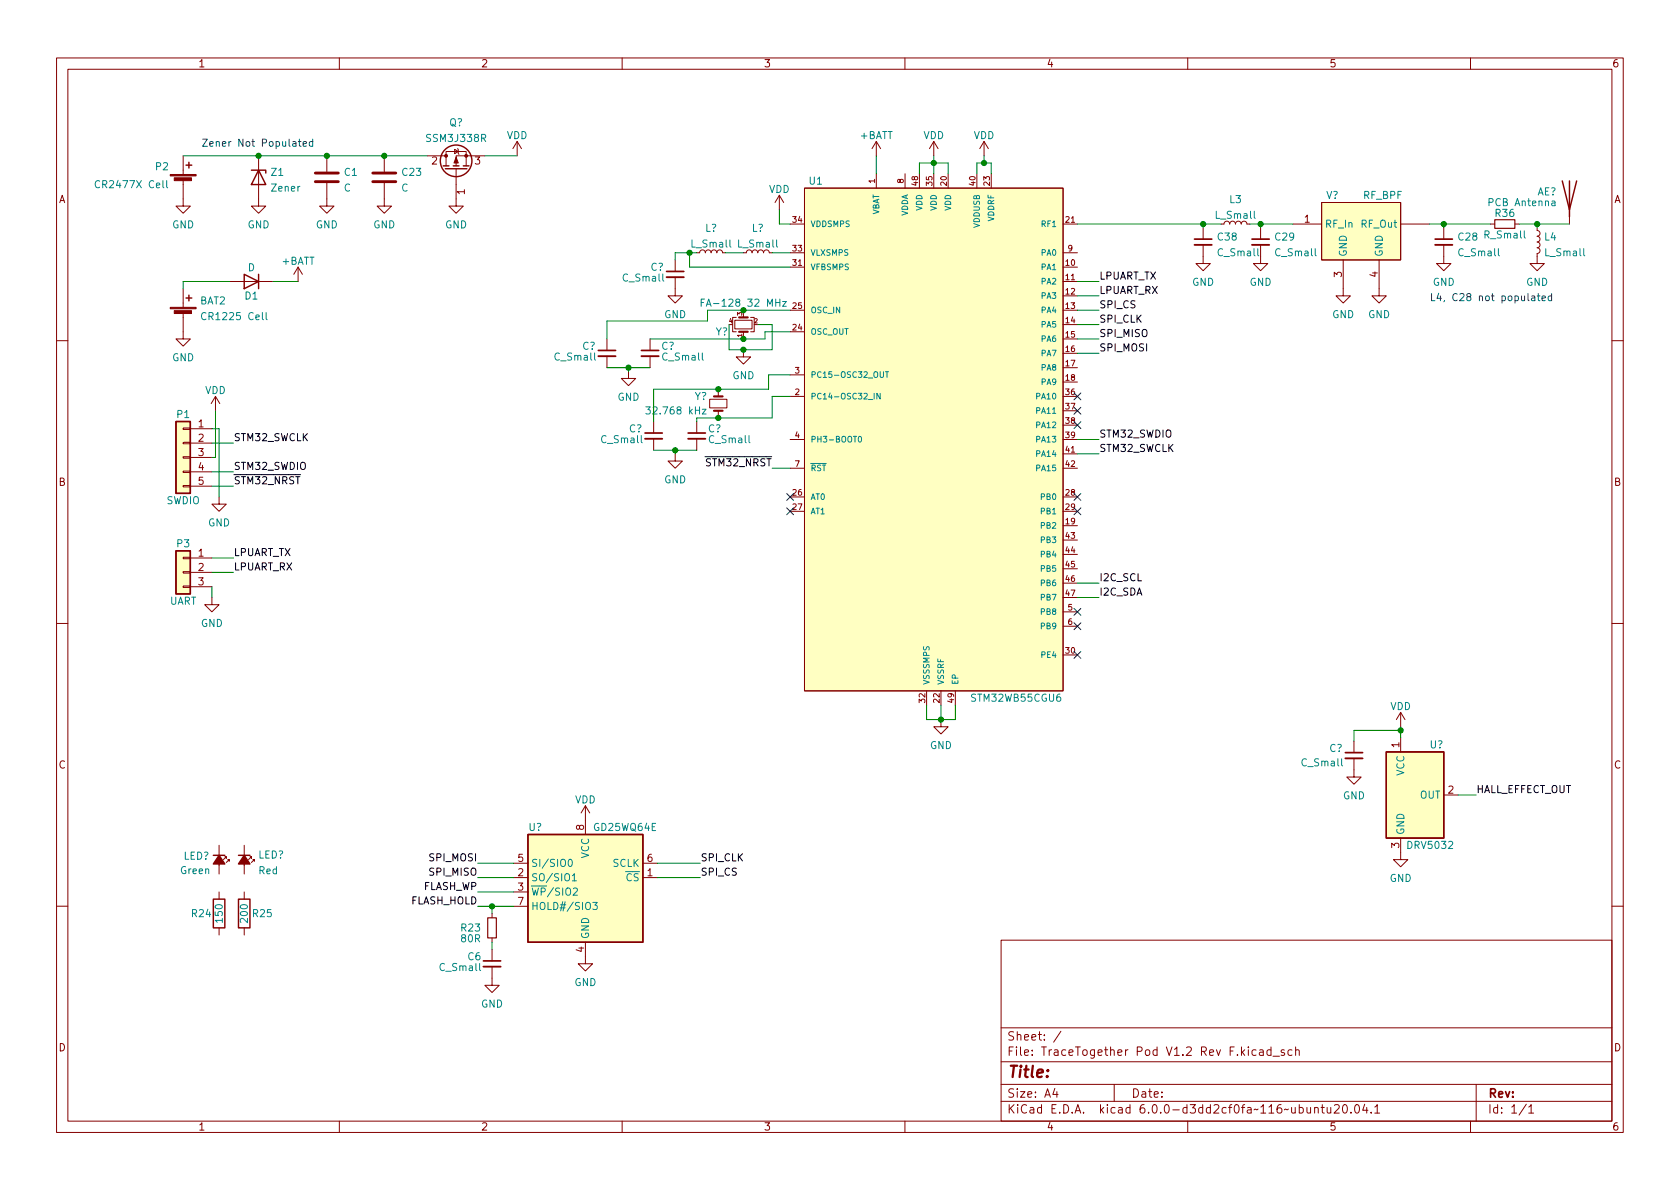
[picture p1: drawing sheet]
<svg xmlns="http://www.w3.org/2000/svg" width="297mm" height="210mm" viewBox="0 0 297 210" stroke-linecap="round" stroke-linejoin="round" font-family="sans-serif">
<g fill="none" stroke="#840000" stroke-width=".18">
<path d="M10 10.2h277v190.1h-277zM12 12.2h273v186.1h-273zM60 10.2v2M110 10.2v2M160 10.2v2M210 10.2v2M260 10.2v2M32.4 31.9v4.5h1.3l-1.3 1.3-1.3-1.3h1.3M32.4 27.6v3.3M45.7 27.6v8.8h1.3l-1.3 1.3-1.3-1.3h1.3M57.8 32.4v4h1.3l-1.3 1.3-1.3-1.3h1.3M57.8 27.6v2.7"/>
<path d="M67.9 32.4v4h1.3l-1.3 1.3-1.2-1.3h1.2M67.9 27.6v2.7M75.6 27.6h3.3M78.9 29.3v-2.5h3.5v2.5M80.4 26.4l.6 .4-.6 .4zM80.6 29.8v6.6h1.3l-1.3 1.3-1.2-1.3h1.2M80.9 26.3l.1 .1v.8l.2 .1M85.7 27.6h-5.1v1.7M91.4 25l-.7 1.3M91.4 25v2.6M91.4 25l.8 1.3M137.8 34.5l-.8 1.3"/>
<path d="M137.8 34.5v2.6M137.8 34.5l.8 1.3M139.7 39.6h2.5M142.2 33.3h45.8v88.9h-45.8zM154.9 25l-.7 1.3M154.9 25v2.6M154.9 30.7v2.6M154.9 25l.8 1.3M160 30.7v2.6M162.6 30.7v2.6M165.1 25v2.6M165.1 30.7v2.6"/>
<path d="M165.1 25l-.8 1.3M165.1 25l.8 1.3M167.6 30.7v2.6M172.7 30.7v2.6M174 25l-.8 1.3M174 25v2.6M174 25l.8 1.3M175.3 30.7v2.6M188 39.6h2.5M215.9 39.6h.5l.2-.3 .3-.2 .4 .2 .1 .3 .1-.3 .3-.2 .5 .1 .1 .4 .3-.4 .4-.1 .2 .2 .2 .3 .1-.3 .4-.2 .3 .2 .2 .3h.5M228.6 39.6h5.1M233.7 35.8h13.9v10.2h-13.9z"/>
<path d="M247.6 39.6h5.1M263.5 39.6h.8M267.8 39.6h.8M277.5 37.1v2.5M32.4 55.4v4.5h1.3l-1.3 1.3-1.3-1.3h1.3M32.4 51v3.4M40.6 49.8h7.7M52.7 47.2l-.8 1.3M52.7 47.2v2.6M52.7 47.2l.8 1.3M107.3 59.9v2.1M114.9 59.9v2.1"/>
<path d="M119.4 49v3.3h1.2l-1.2 1.3-1.3-1.3h1.3M119.4 46v2M123.2 44.7h.5l.1-.4 .4-.1 .4 .1 .1 .4 .1-.3 .3-.2 .4 .1 .2 .4 .2-.4 .5-.1 .2 .2 .1 .3 .2-.4 .4-.1 .3 .1 .2 .4h.5M129.9 56.6h3.1v1.6h-3.1zM130.2 56.1h-.7v2.6h.7M131.4 44.7h.6l.1-.4 .4-.1 .3 .1 .2 .4 .1-.3 .3-.2 .4 .1 .2 .4 .2-.4 .4-.1 .3 .2 .1 .3 .1-.4 .4-.1 .4 .1 .1 .4h.5M131.4 54.9v1.2M131.4 58.7v1.2M132.7 56.1h.6v2.6h-.6M139.7 44.7h2.5M139.7 47.2h2.5M139.7 54.9h2.5"/>
<path d="M139.7 58.7h2.5M188 44.7h2.5M188 47.2h2.5M188 49.8h2.5M188 52.3h2.5M188 54.9h2.5M188 57.4h2.5M188 59.9h2.5M212.7 43.3v3.3h1.3l-1.3 1.3-1.2-1.3h1.2M212.7 40.3v2M222.9 43.3v3.3h1.3l-1.3 1.3-1.3-1.3h1.3M222.9 40.3v2"/>
<path d="M237.5 46v6.3h1.3l-1.3 1.3-1.3-1.3h1.3M243.8 46v6.3h1.3l-1.3 1.3-1.2-1.3h1.2M255.3 43.3v3.3h1.2l-1.2 1.3-1.3-1.3h1.3M255.3 40.3v2M271.8 40.3v.5l.3 .1 .2 .4-.2 .3-.3 .2 .3 .1 .2 .4-.2 .3-.3 .2 .3 .1 .2 .4-.2 .4-.3 .1 .3 .2 .2 .3-.2 .4-.3 .1v1.8h1.2l-1.2 1.3-1.3-1.3h1.3M10 60.2h2M32.4 78.2h1.3v.3h-1.3zM32.4 75.7h1.3v.2h-1.3zM33.7 75.8h3.8M33.7 78.4h3.8M38.1 70.1l-.8 1.3M38.1 70.1v2.5"/>
<path d="M38.1 70.1l.8 1.3M107.3 63v2M111.1 65.7v1.2h1.3l-1.3 1.3-1.2-1.3h1.2M114.9 63v2M115.6 74.5v2.1M115.6 77.6v2M123.2 74.5v2.1M123.2 77.6v2M125.5 70.6h3v1.5h-3zM127 68.8v1.3M127 72.6v1.3M131.4 61.8v1.3h1.3l-1.3 1.3-1.2-1.3h1.2"/>
<path d="M139.7 70.1h2.5M139.7 66.3h2.5M139.7 77.7h2.5M188 62.5h2.5M188 65h2.5M188 67.6h2.5M188 70.1h2.5M188 72.6h2.5M188 75.2h2.5M188 77.7h2.5M285 60.2h2M32.4 98.5h1.3v.3h-1.3z"/>
<path d="M32.4 85.8h1.3v.3h-1.3zM32.4 83.3h1.3v.3h-1.3zM32.4 80.8h1.3v.2h-1.3zM33.7 98.7h3.8M33.7 80.9h3.8M33.7 83.4h3.8M33.7 86h3.8M38.7 87.9v1.2h1.3l-1.3 1.3-1.2-1.3h1.2M119.4 80.3v1.2h1.2l-1.2 1.3-1.3-1.3h1.3M139.7 87.9h2.5M139.7 90.4h2.5M139.7 82.8h2.5"/>
<path d="M188 93h2.5M188 87.9h2.5M188 90.4h2.5M188 80.3h2.5M188 82.8h2.5M188 95.5h2.5M188 98h2.5M10 110.2h2M32.4 103.6h1.3v.3h-1.3zM32.4 101.1h1.3v.2h-1.3zM33.7 101.2h3.8M33.7 103.8h3.8"/>
<path d="M37.5 105.7v1.2h1.2l-1.2 1.3-1.3-1.3h1.3M188 115.8h2.5M188 100.6h2.5M188 103.1h2.5M188 105.7h2.5M188 108.2h2.5M188 110.7h2.5M285 110.2h2M163.8 122.2v2.5M166.4 127.2v1.3h1.2l-1.2 1.3-1.3-1.3h1.3M166.4 122.2v2.5M168.9 122.2v2.5"/>
<path d="M239.4 134.1v3.3h1.3l-1.3 1.3-1.3-1.3h1.3M239.4 131.1v2M247.6 126l-.7 1.2M247.6 126v2.5M247.6 130.4v2.6M247.6 126l.8 1.2M38.7 149.5v5.1M38.7 157.7v1.3M39.8 151.5h.2v.3v-.3l-.5 .5M40.3 152h.2v.3v-.3l-.5 .5M43.2 149.5v5.1M43.2 157.7v1.3"/>
<path d="M44.2 151.5h.2v.3v-.3l-.5 .5M44.7 152h.3v.3v-.3l-.6 .5M90.8 155.2h2.5M90.8 157.7h2.5M90.8 152.6h2.5M103.5 142.5l-.8 1.3M103.5 142.5v5.1M103.5 142.5l.8 1.3M113.7 155.2h2.5M113.7 152.6h2.5M247.6 148.2v3.8h1.3l-1.3 1.3-1.2-1.3h1.2M255.3 140.6h2.5"/>
<path d="M10 160.2h2M38.7 164.1v1.2M43.2 164.1v1.2M87 170.9v3.3h1.3l-1.3 1.3-1.3-1.3h1.3M87 161.5v.8M87 165.9v.7M87 167.9v2M90.8 160.3h2.5M103.5 166.6v3.8h1.3l-1.3 1.3-1.3-1.3h1.3M177 166.3h108v32h-108zM285 160.2h2M60 198.3v2"/>
<path d="M110 198.3v2M160 198.3v2M177 194.8h108M177 191.8h108M177 187.8h108M177 181.8h108M186.5 192.5l-.4 1h1M186.9 193v1M187.6 182.4l-1.3 1.9M197 191.8v3M210 198.3v2M222.1 185.7l-.5-.1-.2 .3v.4l.1 .3h.6"/>
<path d="M222.7 185.7h.6l.1 .9M223.4 186l-.5 .1a.29 .29 0 0 0-.3 .2 .29 .29 0 0 0 .3 .3h.5M224.7 185.7l-.4-.1-.3 .3v.4l.1 .3h.6M224.7 185.1v1.5M225.1 186.8h1.1M227.1 185.7l-.4-.1-.2 .2 .1 .3 .5 .1v.4h-.6M228.4 185.7l-.4-.1-.3 .3v.4l.2 .3h.5M229.1 185.8l.2-.2 .3 .1 .1 .9M229.1 185.1v1.5M232.4 196l.2-.2 .4 .1 .1 .9M232.4 195.8v1M233.6 195.8h.5"/>
<path d="M233.8 195.3v1.3l.3 .2M234.6 195.8l.1 1h.4l.2-.1M235.3 195.8v1M235.9 195.5l.6-.2 .2 .2 .1 .3-.9 1h.9M237.6 195.4l.1-.1a.81 .81 0 0 1 .6 .7 .81 .81 0 0 1-.3 .8h-.1a.81 .81 0 0 1-.6-.6 .81 .81 0 0 1 .3-.8zM238.9 196.7v.1M239.7 195.4l.2-.1a.81 .81 0 0 1 .5 .7 .81 .81 0 0 1-.3 .8h-.1a.81 .81 0 0 1-.6-.6 .81 .81 0 0 1 .3-.8zM241.3 195.3l-.4 1h1M241.6 195.8v1M242.4 196.7v.1M243.1 195.8l.4-.5v1.5M243.1 196.8h.8"/>
<path d="M260 198.3v2M261 191.8v6.5M269.9 195.3l-1.3 1.9M270.3 195.8l.4-.5v1.5M270.3 196.8h.9"/>
</g>
<g fill="#ffffc2" stroke="#ffffc2" stroke-width=".18">
<path d="M233.7 35.8h13.9v10.2h-13.9z"/>
<path d="M31.1 97.4h2.6v7.6h-2.6z"/>
<path d="M142.2 33.3h45.8v88.9h-45.8z"/>
<path d="M93.3 147.6h20.4v19h-20.4z"/>
<path d="M245.1 133h10.2v15.2h-10.2z"/>
<path d="M31.1 74.5h2.6v12.7h-2.6z"/>
</g>
<g fill="none" stroke="#008484" stroke-width=".18">
<path d="M17.6 32.1a.6 .6 0 0 0-.8 .4 .6 .6 0 0 0 .6 .7l.2-.1M29.5 31.9v1.1l.2 .2M221.8 37.4v1l.1 .2M274.4 35.6h.5v.8M274.9 35.8l-.4 .1-.2 .2 .2 .3 .4-.1M36.4 55.4a.6 .6 0 0 0-.8 .4 .6 .6 0 0 0 .6 .7l.2-.1M47.1 55.3v1.1l.1 .1M124 53.5h.4M124.6 52.9h-.6v1.3M129.1 42.4v1.1l.1 .2M137.3 42.4v1.1l.2 .2M138.4 53.3h.6l-.6 .9h.6"/>
<path d="M280 44v1.1l.2 .1M114.2 71.9h.8l-.4 .5 .3 .1v.6l-.2 .1-.5-.1M124.2 72.4h.6l-.6 .8h.6M151.8 77.3l.2-.1a.54 .54 0 0 1 .3 .5 .54 .54 0 0 1-.3 .5l-.2-.4zM154.6 69.5v1.1M155.6 69.5v1.1l-.6-1.1v1.1M155.6 65.7v.9l.2 .1 .4-.1v-.9M156.5 65.7h.6M156.8 65.7v1M100.6 152.1l.2-.1a.68 .68 0 0 1 .4 .6 .68 .68 0 0 1-.4 .6l-.2-.1-.1-.4zM101.2 154.9l.3-.4v1.3M101.2 155.8h.7"/>
<path d="M104.8 159.6h.8l-.4 .5 .3 .1v.5l-.1 .1-.6-.1"/>
</g>
<path d="M55.8 32.1h4M55.8 30.6h4M65.9 32.1h4.1M65.9 30.6h4.1" fill="none" stroke="#840000" stroke-width=".51"/>
<path d="M117.9 49h3M211.2 43.3h3M221.4 43.3h3M253.7 43.3h3.1M105.8 63h3M113.4 63h3.1M114 77.6h3.1M121.7 77.6h3M237.9 134.1h3M85.5 170.9h3" fill="none" stroke="#840000" stroke-width=".33"/>
<path d="M117.9 48h3M211.2 42.3h3M221.4 42.3h3M253.7 42.3h3.1M105.8 62h3M113.4 62h3.1M114 76.6h3.1M121.7 76.6h3M237.9 133.1h3M85.5 169.9h3" fill="none" stroke="#840000" stroke-width=".3"/>
<g fill="none" stroke="#840000" stroke-width=".25">
<path d="M32.9 29.2h1M33.4 28.7v1M44.4 30.1h2.6v.5M45.7 30.1l1.3 2.5h-2.6zM78.4 29.3h1M78.7 29.8h3.8M80.1 29.3h1.1M81.9 29.3h1M276.2 32l1.3 5.1 1.3-5.1M277.5 32v6.3M32.9 52.7h1M33.4 52.2v1"/>
<path d="M43.2 48.5l2.5 1.3-2.5 1.2zM45.7 48.5v2.5M31.1 74.5h2.6v12.7h-2.6zM31.1 97.4h2.6v7.6h-2.6zM245.1 133h10.2v15.2h-10.2zM37.7 159h2.1v5.1h-2.1zM37.7 151.3h2.1M42.2 159h2v5.1h-2zM42.2 151.3h2M93.3 147.6h20.4v19h-20.4z"/>
<circle cx="80.6" cy="28.4" r="2.79"/>
</g>
<g fill="#840000" stroke="#840000" stroke-width=".18">
<path d="M80.6 27.8l.4 1h-.7z"/>
<path d="M30.1 30.9h4.6v.2h-4.6z"/>
<path d="M30.8 31.4h3.1v.5h-3.1z"/>
<path d="M30.1 54.4h4.6v.2h-4.6z"/>
<path d="M30.8 54.9h3.1v.5h-3.1z"/>
<circle cx="82.4" cy="27.6" r=".25"/>
<circle cx="78.9" cy="27.6" r=".25"/>
</g>
<path d="M130.7 58.7h1.5M130.7 56.1h1.5M126.2 70.1h1.6M126.2 72.6h1.6" fill="none" stroke="#840000" stroke-width=".38"/>
<path d="M264.3 38.9h3.5v1.5h-3.5zM86.2 162.3h1.6v3.6h-1.6z" fill="none" stroke="#840000" stroke-width=".2"/>
<g fill="#840000" stroke="#840000" stroke-width=".25">
<path d="M43.2 151.3l1 1.5h-2z"/>
<path d="M38.7 151.3l1.1 1.5h-2.1z"/>
</g>
<path d="M52.8 25h.4M52.9 24.6v1.1l.3 .2M53.6 25.5l.6-.2-.1-.2-.3-.1-.2 .2 .1 .6h.4M55.3 25.1l-.4-.1-.2 .3 .1 .5h.5M55.3 24.6v1.3M270.8 52.4h.5l.1 .8M271.4 52.6l-.5 .1-.1 .2 .1 .3 .5-.1M271.8 52.3h.5M272 51.9v1.1l.3 .2M272.6 52.8l.6-.2v-.2l-.4-.1-.2 .2 .1 .6h.5M274.3 52.4l-.3-.1-.3 .3 .2 .5h.4M274.3 51.9v1.3" fill="none" stroke="#0000c2" stroke-width=".18"/>
<g fill="none" stroke="#008400" stroke-width=".18">
<path d="M32.4 27.6h43.2M85.7 27.6h5.7M137.8 37.1v2.5h1.9M154.9 27.6v3.1M162.6 30.7v-1.9h5v1.9M165.1 27.6v3.1M172.7 30.7v-1.9h2.6v1.9M174 27.6v1.2M190.5 39.6h25.4M212.7 39.6v.7M221 39.6h7.6M222.9 39.6v.7"/>
<path d="M252.7 39.6h10.8M255.3 39.6v.7M268.6 39.6h8.9M271.8 39.6v.7M40.6 49.8h-8.2v1.2M48.3 49.8h4.4M121.9 44.7v2.5h17.8M123.2 44.7h-3.8v1.3M128.3 44.7h3.1M128.9 57.4v4.4h7.6v-4.4h-2.5M136.5 44.7h3.2M139.7 54.9h-14.6v1.9h-17.8v3.1"/>
<path d="M139.7 58.7h-4.4v1.2h-20.4M190.5 49.8h3.8M190.5 54.9h3.8M190.5 57.4h3.8M190.5 59.9h3.8M190.5 52.3h3.8M37.5 75.8h1.2v12.1M37.5 78.4h3.8M38.1 72.6v8.3h-.6M107.3 65h7.6M111.1 65v.7M115.6 79.6h7.6"/>
<path d="M119.4 79.6v.7M139.7 66.3h-3.8v2.5h-20.3v5.7M139.7 70.1h-3.2v3.8h-13.3v.6M190.5 77.7h3.8M190.5 62.5h3.8M37.5 86h3.8M37.5 98.7h3.8M37.5 83.4h3.8M136.5 82.8h3.2M190.5 80.3h3.8M37.5 103.8v1.9M37.5 101.2h3.8"/>
<path d="M190.5 105.7h3.8M190.5 103.1h3.8M163.8 124.7v2.5h5.1v-2.5M166.4 124.7v2.5M247.6 129.2h-8.2v1.9M247.6 128.5v1.9M84.5 155.2h6.3M84.5 152.6h6.3M84.5 157.7h6.3M116.2 155.2h7.6M116.2 152.6h7.6M257.8 140.6h3.2"/>
<path d="M84.5 160.3h6.3M87 160.3v1.2M87 166.6v1.3"/>
</g>
<g fill="none" stroke="#000084" stroke-width=".18">
<path d="M189.9 72l1.2 1.2M189.9 74.6l1.2 1.2M189.9 69.5l1.2 1.2M191.1 72l-1.2 1.2M191.1 74.6l-1.2 1.2M191.1 69.5l-1.2 1.2M139.1 87.3l1.2 1.2M139.1 89.8l1.2 1.2M140.3 87.3l-1.2 1.2M140.3 89.8l-1.2 1.2M189.9 87.3l1.2 1.2M189.9 89.8l1.2 1.2"/>
<path d="M191.1 87.3l-1.2 1.2M191.1 89.8l-1.2 1.2M189.9 107.6l1.2 1.2M189.9 115.2l1.2 1.2M189.9 110.1l1.2 1.2M191.1 107.6l-1.2 1.2M191.1 115.2l-1.2 1.2M191.1 110.1l-1.2 1.2"/>
</g>
<g fill="#008400" stroke="#008400" stroke-width=".18">
<circle cx="166.4" cy="127.2" r=".46"/>
<circle cx="45.7" cy="27.6" r=".46"/>
<circle cx="57.8" cy="27.6" r=".46"/>
<circle cx="67.9" cy="27.6" r=".46"/>
<circle cx="119.4" cy="79.6" r=".46"/>
<circle cx="127" cy="68.8" r=".46"/>
<circle cx="127" cy="73.9" r=".46"/>
<circle cx="111.1" cy="65" r=".46"/>
<circle cx="121.9" cy="44.7" r=".46"/>
<circle cx="131.4" cy="61.8" r=".46"/>
<circle cx="131.4" cy="59.9" r=".46"/>
<circle cx="131.4" cy="54.9" r=".46"/>
<circle cx="255.3" cy="39.6" r=".46"/>
<circle cx="212.7" cy="39.6" r=".46"/>
<circle cx="271.8" cy="39.6" r=".46"/>
<circle cx="222.9" cy="39.6" r=".46"/>
<circle cx="247.6" cy="129.2" r=".46"/>
<circle cx="87" cy="160.3" r=".46"/>
<circle cx="165.1" cy="28.8" r=".46"/>
<circle cx="174" cy="28.8" r=".46"/>
</g>
<text font-size="2.8" fill="#840000" x="178" y="190.6">Title:</text>
<g font-size="2.1" fill="#840000">
<text x="178" y="184">Sheet: /</text>
<text x="178" y="186.7">File: TraceTogether Pod V1.2 Rev F.kicad_sch</text>
<text x="178" y="196.9">KiCad E.D.A. kicad 6.0.0-d3dd2cf0fa~116~ubuntu20.04.1</text>
<text x="178" y="194.1">Size: A4</text>
<text x="200" y="194.1">Date:</text>
<text x="263" y="194.1">Rev:</text>
<text x="263" y="196.9">Id: 1/1</text>
</g>
<g font-size="1.8" fill="#840000">
<text x="35" y="11.9">1</text>
<text x="85" y="11.9">2</text>
<text x="135" y="11.9">3</text>
<text x="185" y="11.9">4</text>
<text x="235" y="11.9">5</text>
<text x="285" y="11.9">6</text>
<text x="76.3" y="29.1">2</text>
<text x="84" y="29.1">3</text>
<text x="10.3" y="35.9">A</text>
<text x="82.2" y="34.4" transform="rotate(-90 82.2 34.4)">1</text>
<text x="285.3" y="35.9">A</text>
<text x="230.6" y="39.4">1</text>
<text x="237.2" y="49" transform="rotate(-90 237.2 49)">3</text>
<text x="243.6" y="49" transform="rotate(-90 243.6 49)">4</text>
<text x="35.1" y="75.6">1</text>
<text x="35.1" y="78.1">2</text>
<text x="35.1" y="80.6">3</text>
<text x="35.1" y="83.2">4</text>
<text x="10.3" y="85.9">B</text>
<text x="35.1" y="85.7">5</text>
<text x="285.3" y="85.9">B</text>
<text x="35.1" y="98.4">1</text>
<text x="35.1" y="101">2</text>
<text x="35.1" y="103.5">3</text>
<text x="10.3" y="135.9">C</text>
<text x="247.4" y="132.2" transform="rotate(-90 247.4 132.2)">1</text>
<text x="285.3" y="135.9">C</text>
<text x="256" y="140.3">2</text>
<text x="103.3" y="146.8" transform="rotate(-90 103.3 146.8)">8</text>
<text x="247.4" y="150" transform="rotate(-90 247.4 150)">3</text>
<text x="91.6" y="154.9">2</text>
<text x="91.6" y="152.4">5</text>
<text x="114.4" y="154.9">1</text>
<text x="114.4" y="152.4">6</text>
<text x="91.6" y="157.5">3</text>
<text x="91.6" y="160">7</text>
<text x="103.3" y="168.4" transform="rotate(-90 103.3 168.4)">4</text>
<text x="10.3" y="185.9">D</text>
<text x="285.3" y="185.9">D</text>
<text x="35" y="199.9">1</text>
<text x="85" y="199.9">2</text>
<text x="135" y="199.9">3</text>
<text x="185" y="199.9">4</text>
<text x="235" y="199.9">5</text>
<text x="285" y="199.9">6</text>
</g>
<g font-size="1.8" fill="#008484">
<text x="79.4" y="22.3">Q?</text>
<text x="75.6" y="25.1">SSM3J338R</text>
<text x="89.6" y="24.6">VDD</text>
<text x="152.1" y="24.6">+BATT</text>
<text x="163.2" y="24.6">VDD</text>
<text x="172.1" y="24.6">VDD</text>
<text x="17.5" y="33.3">CR2477X Cell</text>
<text x="27.5" y="30.1">P2</text>
<text x="48" y="31.1">Z1</text>
<text x="48.1" y="33.9">Zener</text>
<text x="60.8" y="33.9">C</text>
<text x="60.9" y="31.1">C1</text>
<text x="70.9" y="33.9">C</text>
<text x="71.2" y="31.1">C23</text>
<text x="135.9" y="34.1">VDD</text>
<text x="143.1" y="32.6">U1</text>
<text x="217.4" y="35.9">L3</text>
<text x="234.5" y="35.2">V?</text>
<text x="241" y="35.2">RF_BPF</text>
<text x="271.8" y="34.5">AE?</text>
<text x="30.4" y="40.4">GND</text>
<text x="43.8" y="40.4">GND</text>
<text x="55.8" y="40.4">GND</text>
<text x="66" y="40.4">GND</text>
<text x="78.7" y="40.4">GND</text>
<text x="124.6" y="41">L?</text>
<text x="132.9" y="41">L?</text>
<text x="215" y="38.7">L_Small</text>
<text x="234.2" y="40.3">RF_In</text>
<text x="240.8" y="40.3">RF_Out</text>
<text x="263.5" y="36.4">PCB Antenna</text>
<text x="264.4" y="38.3">R36</text>
<text x="43.8" y="48">D</text>
<text x="49.8" y="46.8">+BATT</text>
<text x="115" y="47.9">C?</text>
<text x="122.3" y="43.8">L_Small</text>
<text x="130.6" y="43.8">L_Small</text>
<text x="215.4" y="42.5">C38</text>
<text x="215.4" y="45.3">C_Small</text>
<text x="225.5" y="42.5">C29</text>
<text x="225.6" y="45.3">C_Small</text>
<text x="238.1" y="45.5" transform="rotate(-90 238.1 45.5)">GND</text>
<text x="244.5" y="45.5" transform="rotate(-90 244.5 45.5)">GND</text>
<text x="257.9" y="42.5">C28</text>
<text x="258" y="45.3">C_Small</text>
<text x="262.6" y="42.2">R_Small</text>
<text x="273.1" y="42.5">L4</text>
<text x="273.3" y="45.3">L_Small</text>
<text x="35.3" y="53.8">BAT2</text>
<text x="43.3" y="53">D1</text>
<text x="110.3" y="49.8">C_Small</text>
<text x="210.8" y="50.5">GND</text>
<text x="220.9" y="50.5">GND</text>
<text x="253.3" y="50.5">GND</text>
<text x="269.8" y="50.5">GND</text>
<text x="36.3" y="56.6">CR1225 Cell</text>
<text x="117.4" y="56.2">GND</text>
<text x="125.2" y="54.2">FA-128 32 MHz</text>
<text x="126.5" y="59.3">Y?</text>
<text x="235.5" y="56.2">GND</text>
<text x="241.9" y="56.2">GND</text>
<text x="30.4" y="63.9">GND</text>
<text x="98.2" y="63.7">C_Small</text>
<text x="102.9" y="61.8">C?</text>
<text x="116.9" y="61.8">C?</text>
<text x="117.2" y="63.7">C_Small</text>
<text x="36.2" y="69.7">VDD</text>
<text x="109.2" y="70.9">GND</text>
<text x="122.8" y="70.7">Y?</text>
<text x="129.5" y="67">GND</text>
<text x="31.3" y="73.9">P1</text>
<text x="111.2" y="76.4">C?</text>
<text x="115" y="73.3">32.768 kHz</text>
<text x="125.2" y="76.4">C?</text>
<text x="106.4" y="78.4">C_Small</text>
<text x="125.5" y="78.4">C_Small</text>
<text x="29.4" y="89.1">SWDIO</text>
<text x="117.4" y="85.5">GND</text>
<text x="36.8" y="93.1">GND</text>
<text x="31.3" y="96.8">P3</text>
<text x="29.9" y="106.9">UART</text>
<text x="35.5" y="110.9">GND</text>
<text x="171.9" y="124.1">STM32WB55CGU6</text>
<text x="245.8" y="125.5">VDD</text>
<text x="164.4" y="132.4">GND</text>
<text x="230.3" y="135.5">C_Small</text>
<text x="235" y="133">C?</text>
<text x="248.3" y="137.2" transform="rotate(-90 248.3 137.2)">VCC</text>
<text x="252.8" y="132.3">U?</text>
<text x="101.6" y="142.1">VDD</text>
<text x="237.4" y="141.3">GND</text>
<text x="251" y="141.2">OUT</text>
<text x="93.5" y="146.9">U?</text>
<text x="105.1" y="146.9">GD25WQ64E</text>
<text x="248.3" y="147.7" transform="rotate(-90 248.3 147.7)">GND</text>
<text x="32" y="154.6">Green</text>
<text x="32.4" y="152">LED?</text>
<text x="45.6" y="151.8">LED?</text>
<text x="45.8" y="154.6">Red</text>
<text x="93.9" y="155.8">SO/SIO1</text>
<text x="93.9" y="153.3">SI/SIO0</text>
<text x="104.1" y="151.8" transform="rotate(-90 104.1 151.8)">VCC</text>
<text x="108.3" y="153.3">SCLK</text>
<text x="109.3" y="155.8">~{CS}</text>
<text x="245.7" y="155.9">GND</text>
<text x="249" y="150.1">DRV5032</text>
<text x="93.9" y="158.4">~{WP}/SIO2</text>
<text x="93.9" y="160.9">HOLD#/SIO3</text>
<text x="34" y="162.2">R24</text>
<text x="39.4" y="163" transform="rotate(-90 39.4 163)">150</text>
<text x="43.8" y="163" transform="rotate(-90 43.8 163)">200</text>
<text x="44.8" y="162.2">R25</text>
<text x="81.6" y="164.7">R23</text>
<text x="81.6" y="166.6">80R</text>
<text x="104.1" y="166.1" transform="rotate(-90 104.1 166.1)">GND</text>
<text x="77.9" y="171.7">C_Small</text>
<text x="82.7" y="169.8">C6</text>
<text x="85" y="178.2">GND</text>
<text x="101.5" y="174.4">GND</text>
</g>
<g font-size="1.8" fill="#0000c2">
<text x="35.6" y="25.9">Zener Not Populated</text>
<text x="252.7" y="53.2">L4, C28 not populated</text>
</g>
<g font-size="1.8">
<text x="194.3" y="49.4">LPUART_TX</text>
<text x="194.3" y="52">LPUART_RX</text>
<text x="194.3" y="54.5">SPI_CS</text>
<text x="194.3" y="59.6">SPI_MISO</text>
<text x="194.3" y="57">SPI_CLK</text>
<text x="194.3" y="62.1">SPI_MOSI</text>
<text x="194.3" y="77.4">STM32_SWDIO</text>
<text x="41.3" y="78">STM32_SWCLK</text>
<text x="41.3" y="83.1">STM32_SWDIO</text>
<text x="123.6" y="82.4">~{STM32_NRST}</text>
<text x="194.3" y="79.9">STM32_SWCLK</text>
<text x="41.3" y="85.6">~{STM32_NRST}</text>
<text x="41.3" y="100.9">LPUART_RX</text>
<text x="41.3" y="98.3">LPUART_TX</text>
<text x="194.3" y="102.8">I2C_SCL</text>
<text x="194.3" y="105.3">I2C_SDA</text>
<text x="261" y="140.2">HALL_EFFECT_OUT</text>
<text x="76.1" y="152.3">SPI_MOSI</text>
<text x="76.1" y="154.8">SPI_MISO</text>
<text x="123.8" y="154.8">SPI_CS</text>
<text x="123.8" y="152.3">SPI_CLK</text>
<text x="72.6" y="159.9">FLASH_HOLD</text>
<text x="74.7" y="157.4">FLASH_WP</text>
</g>
<g font-size="1.4" fill="#840000">
<text x="154.7" y="32.4" transform="rotate(-90 154.7 32.4)">1</text>
<text x="159.8" y="32.4" transform="rotate(-90 159.8 32.4)">8</text>
<text x="162.3" y="32.8" transform="rotate(-90 162.3 32.8)">48</text>
<text x="164.8" y="32.8" transform="rotate(-90 164.8 32.8)">35</text>
<text x="167.4" y="32.8" transform="rotate(-90 167.4 32.8)">20</text>
<text x="172.5" y="32.8" transform="rotate(-90 172.5 32.8)">40</text>
<text x="175" y="32.8" transform="rotate(-90 175 32.8)">23</text>
<text x="140.2" y="39.4">34</text>
<text x="188.4" y="39.4">21</text>
<text x="140.2" y="47">31</text>
<text x="140.2" y="44.4">33</text>
<text x="188.4" y="47">10</text>
<text x="188.8" y="44.4">9</text>
<text x="188.4" y="49.5">11</text>
<text x="188.4" y="52.1">12</text>
<text x="140.2" y="58.4">24</text>
<text x="140.2" y="54.6">25</text>
<text x="188.4" y="54.6">13</text>
<text x="188.4" y="57.1">14</text>
<text x="188.4" y="59.7">15</text>
<text x="188.4" y="62.2">16</text>
<text x="188.4" y="64.8">17</text>
<text x="140.6" y="69.8">2</text>
<text x="140.6" y="66">3</text>
<text x="188.4" y="67.3">18</text>
<text x="188.4" y="69.8">36</text>
<text x="140.6" y="77.5">4</text>
<text x="188.4" y="72.4">37</text>
<text x="188.4" y="74.9">38</text>
<text x="188.4" y="77.5">39</text>
<text x="140.6" y="82.5">7</text>
<text x="188.4" y="80">41</text>
<text x="188.4" y="82.5">42</text>
<text x="140.2" y="87.6">26</text>
<text x="188.4" y="87.6">28</text>
<text x="140.2" y="90.2">27</text>
<text x="188.4" y="92.7">19</text>
<text x="188.4" y="90.2">29</text>
<text x="188.4" y="95.2">43</text>
<text x="188.4" y="97.8">44</text>
<text x="188.4" y="100.3">45</text>
<text x="188.4" y="102.9">46</text>
<text x="188.4" y="105.4">47</text>
<text x="188.8" y="107.9">5</text>
<text x="188.8" y="110.5">6</text>
<text x="188.4" y="115.6">30</text>
<text x="163.6" y="124.2" transform="rotate(-90 163.6 124.2)">32</text>
<text x="166.1" y="124.2" transform="rotate(-90 166.1 124.2)">22</text>
<text x="168.7" y="124.2" transform="rotate(-90 168.7 124.2)">49</text>
</g>
<g font-size="1.4" fill="#008484">
<text x="143.3" y="40.1">VDDSMPS</text>
<text x="155.4" y="38.1" transform="rotate(-90 155.4 38.1)">VBAT</text>
<text x="160.5" y="38.3" transform="rotate(-90 160.5 38.3)">VDDA</text>
<text x="163.1" y="37.3" transform="rotate(-90 163.1 37.3)">VDD</text>
<text x="165.6" y="37.3" transform="rotate(-90 165.6 37.3)">VDD</text>
<text x="168.1" y="37.3" transform="rotate(-90 168.1 37.3)">VDD</text>
<text x="173.2" y="40.3" transform="rotate(-90 173.2 40.3)">VDDUSB</text>
<text x="175.8" y="39.2" transform="rotate(-90 175.8 39.2)">VDDRF</text>
<text x="184.3" y="40.1">RF1</text>
<text x="143.3" y="47.7">VFBSMPS</text>
<text x="143.3" y="45.2">VLXSMPS</text>
<text x="184.2" y="47.7">PA1</text>
<text x="184.2" y="45.2">PA0</text>
<text x="184.2" y="50.3">PA2</text>
<text x="184.2" y="52.8">PA3</text>
<text x="143.3" y="59.2">OSC_OUT</text>
<text x="143.3" y="55.4">OSC_IN</text>
<text x="184.2" y="55.4">PA4</text>
<text x="184.2" y="57.9">PA5</text>
<text x="184.2" y="60.4">PA6</text>
<text x="184.2" y="63">PA7</text>
<text x="184.2" y="65.5">PA8</text>
<text x="143.3" y="70.6">PC14-OSC32_IN</text>
<text x="143.3" y="66.8">PC15-OSC32_OUT</text>
<text x="183.4" y="70.6">PA10</text>
<text x="184.2" y="68.1">PA9</text>
<text x="183.4" y="73.1">PA11</text>
<text x="183.4" y="75.7">PA12</text>
<text x="143.3" y="78.2">PH3-BOOT0</text>
<text x="143.3" y="83.3">~{RST}</text>
<text x="183.4" y="78.2">PA13</text>
<text x="183.4" y="80.8">PA14</text>
<text x="183.4" y="83.3">PA15</text>
<text x="143.3" y="88.4">AT0</text>
<text x="184.2" y="88.4">PB0</text>
<text x="143.3" y="90.9">AT1</text>
<text x="184.2" y="93.5">PB2</text>
<text x="184.2" y="90.9">PB1</text>
<text x="184.2" y="96">PB3</text>
<text x="184.2" y="98.5">PB4</text>
<text x="184.2" y="101.1">PB5</text>
<text x="184.2" y="103.6">PB6</text>
<text x="184.2" y="106.2">PB7</text>
<text x="184.2" y="108.7">PB8</text>
<text x="184.2" y="111.2">PB9</text>
<text x="184.3" y="116.3">PE4</text>
<text x="164.3" y="121.2" transform="rotate(-90 164.3 121.2)">VSSSMPS</text>
<text x="166.9" y="121.2" transform="rotate(-90 166.9 121.2)">VSSRF</text>
<text x="169.4" y="121.2" transform="rotate(-90 169.4 121.2)">EP</text>
</g>
<g font-size="1.1" fill="#840000">
<text x="128.9" y="57.1">4</text>
<text x="131.2" y="59.6" transform="rotate(-90 131.2 59.6)">1</text>
<text x="131.2" y="55.8" transform="rotate(-90 131.2 55.8)">3</text>
<text x="133.4" y="57.1">2</text>
</g>
</svg>
